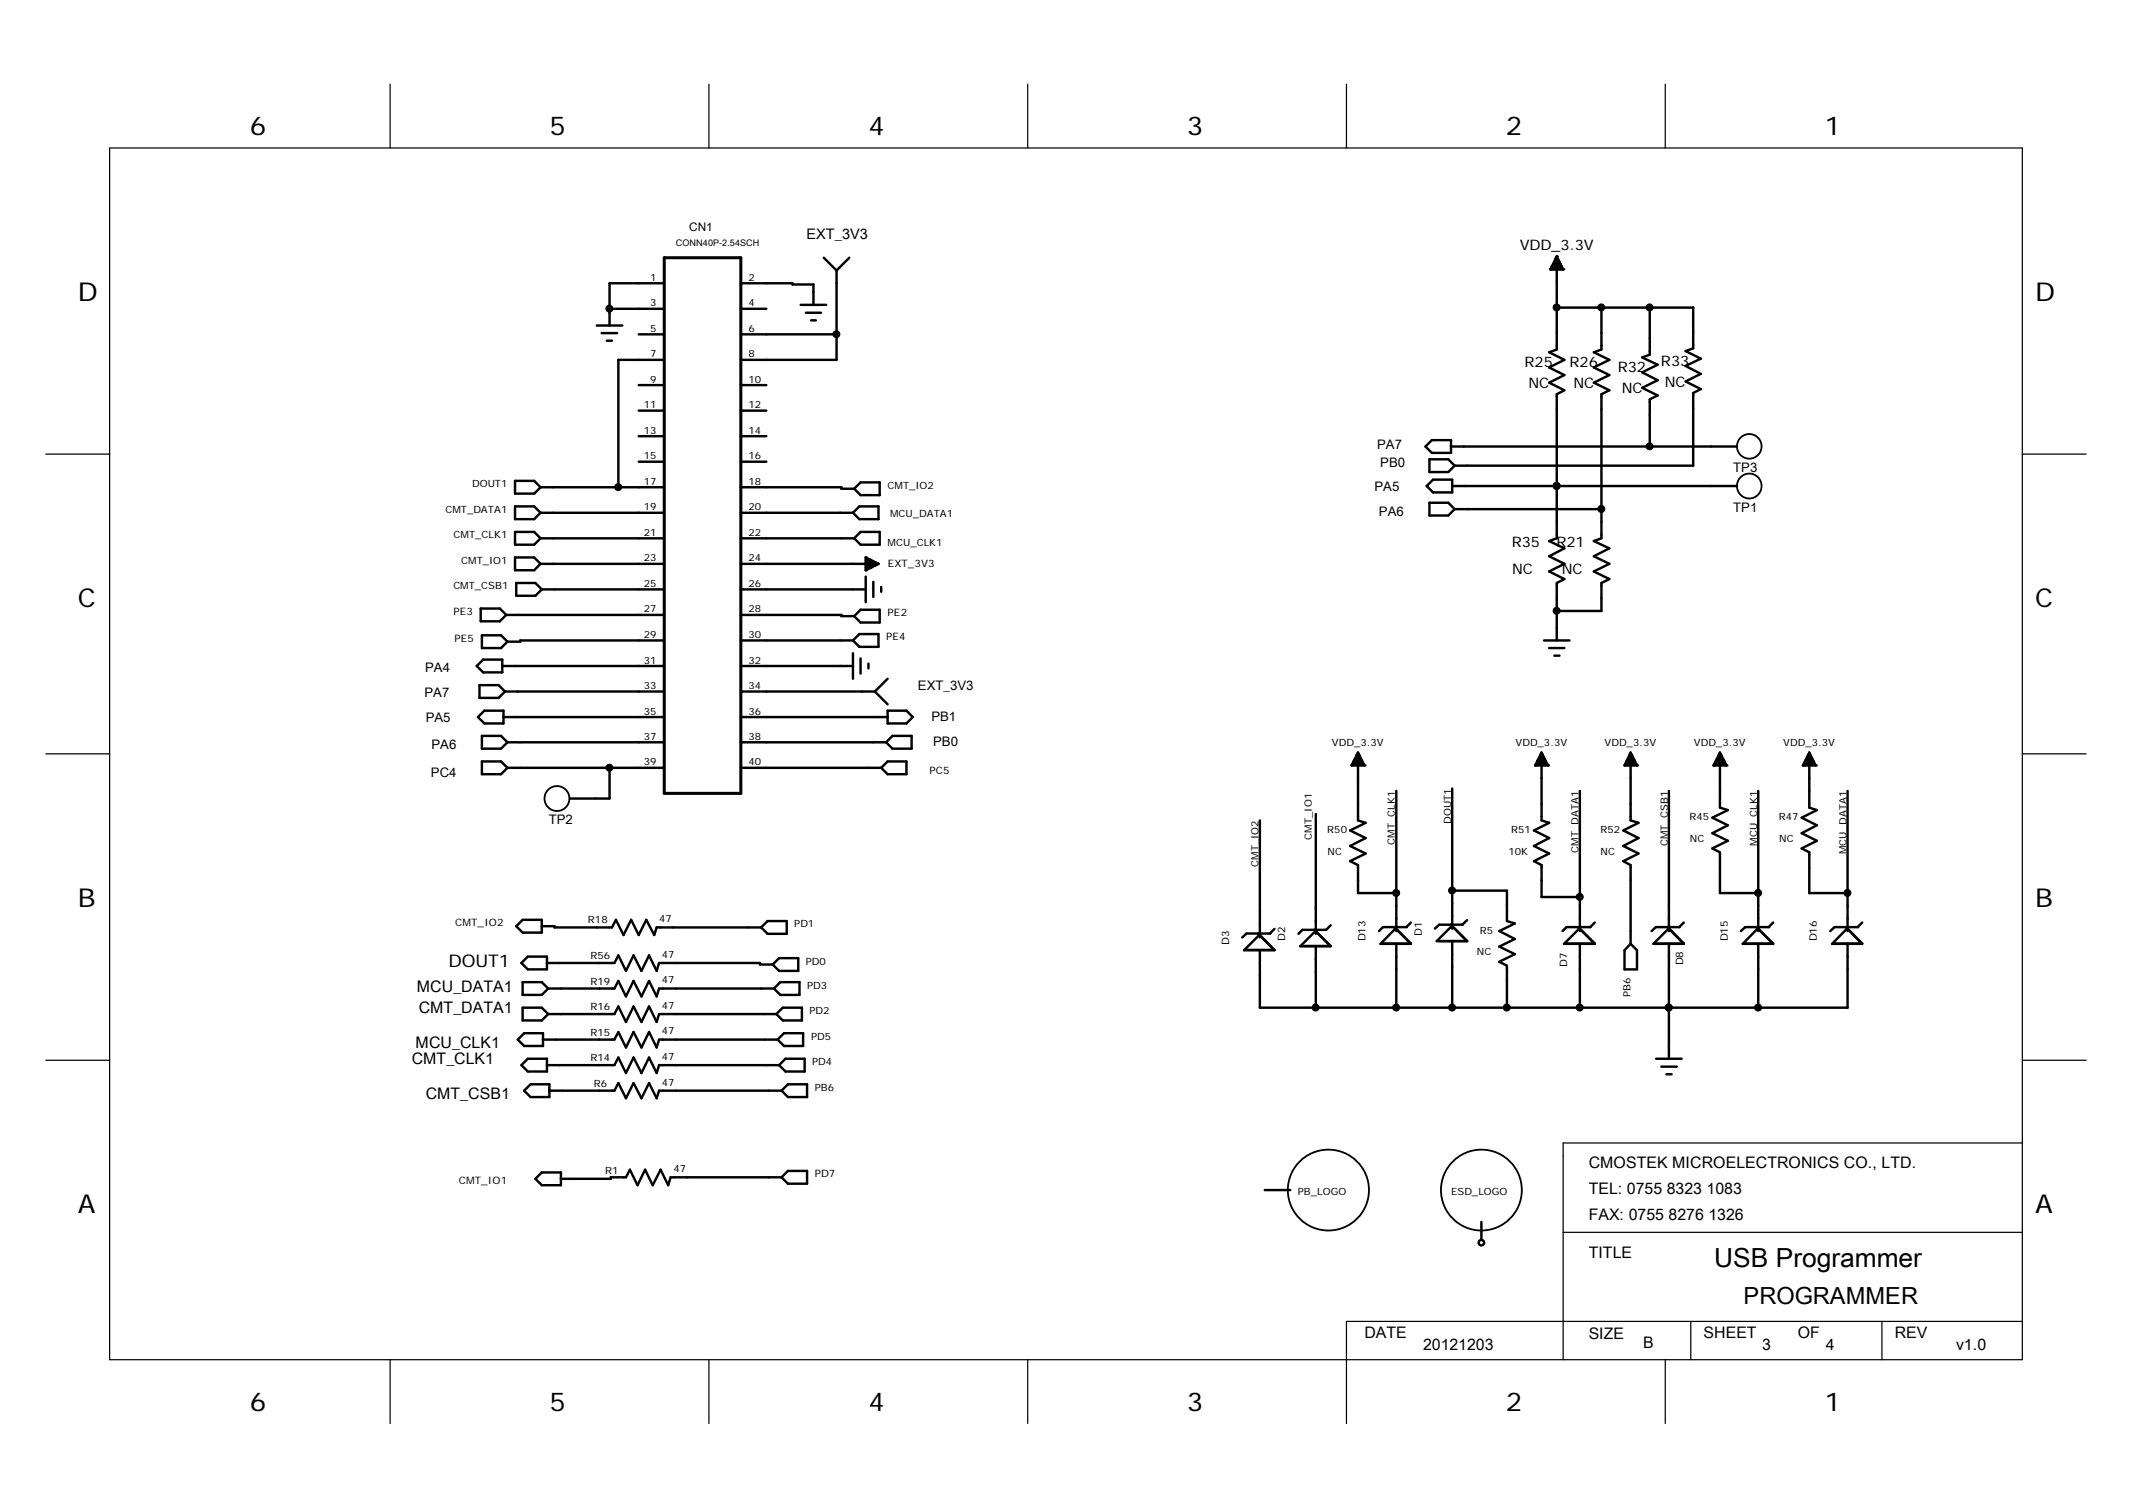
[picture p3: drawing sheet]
<svg xmlns="http://www.w3.org/2000/svg" width="297mm" height="210mm" viewBox="0 0 297 210" stroke-linecap="round" stroke-linejoin="round" font-family="sans-serif">
<g fill="none" stroke="#000" stroke-width=".17">
<path d="M54.3 11.7v8.9M98.8 11.7v8.9M143.2 11.7v8.9M187.6 11.7v8.9M232 11.7v8.9M15.3 20.6h266.4v168.7h-266.4zM6.4 63.2h8.9M281.7 63.2h8.9M6.4 105h8.9M281.7 105h8.9M6.4 147.7h8.9M281.7 159.2h-63.9v30.1"/>
<path d="M281.8 147.7h8.8M217.8 171.6h63.9M54.3 189.3v8.9M98.8 189.3v8.9M143.2 189.3v8.9M217.8 184h.1M232 189.3v8.9M235.5 184v5.3M262.2 184v5.3M281.7 184h-94.1v14.2"/>
</g>
<g fill="none" stroke="#000" stroke-width=".34">
<path d="M92.5 39.4h-7.6v5.9M103.2 39.4h7.2v.2h2.9v2.9M114.8 35.9l1.7 1.8M116.5 37.7v12.4h-13.3M118.3 35.9l-1.8 1.8M216.1 37.1h1.5M216.4 36.8h1v.7M216.4 36.7v.8M216.5 36.4h.7M216.7 36.1h.3v1.4M216.7 36v1.5M216.9 35.7v13l-1.1 .4 2.1 1-2.1 1.1 2.1 1-2.1 1.1 2.1 1-1 .6v20.1l-1.1 .3 2.1 1.1-2.1 1.1 2.1 1-2.1 1.1 2.1 1-1 .6v8"/>
<path d="M216.9 35.7l.9 1.8h-1.8zM83.1 45.3h3.6M83.8 46.4h2.2M84.5 47.4h.8M84.9 43h7.6M89 46.6h3.5M89 53.6h3.5M89 57.2h3.5M92.5 50.1h-6.4v17.8M103.2 43h3.6M103.2 46.6h13.3M103.2 53.6h3.6"/>
<path d="M103.2 57.2h3.6M111.5 42.5h3.6M112.3 43.6h2.1M113 44.6h.7M216.9 42.8h19v5.7l-1.1 .4 2.1 1-2.1 1.1 2.1 1.1-2.1 1 2.1 1.1-1 .5v10.1h-33.3M223.1 42.8v5.9l-1.1 .4 2.2 1-2.2 1.1 2.2 1-2.2 1.1 2.2 1-1.1 .6v20.1l-1.1 .3 2.2 1.1-2.2 1.1 2.2 1-2.2 1.1 2.2 1-1.1 .6v3.9h-6.2M229.8 42.8v6.6l-1 .4 2.1 1-2.1 1.1 2.1 1.1-2.1 1 2.1 1.1-1.1 .5v6.6M71.7 74.1h2.7l.9 .9-.9 .9h-2.7zM71.7 70.5h2.7l.9 .9-.9 .9h-2.7zM71.7 67h2.7l.9 .9-.9 .8h-2.7zM71.7 77.6h2.7l.9 .9-.9 .9h-2.7zM75.3 67.9h17.2"/>
<path d="M75.3 71.4h17.2M75.3 75h17.2M75.3 78.5h17.2M89 60.7h3.5M89 64.3h3.5M103.2 60.7h3.6M103.2 64.3h3.6M103.2 67.9h14v.2h1.8M103.2 71.4h15.6M103.2 75h15.8M103.2 78.5h19.2M119 75l.9-.9h2.6v1.8h-2.6z"/>
<path d="M119 68.1l.9-.9h2.6v1.8h-2.6zM119.7 70.5h2.7v1.8h-2.7l-.9-.9zM120.6 77.6l1.8 .9-1.8 .9zM120.6 79.1h.8M120.6 78.7h1.5M120.6 78.4h1.4M120.6 78h.7M120.8 77.8v1.5M121.2 77.9v1.2M121.5 78.1v.8M121.9 78.3v.5M122.2 78.5v.1"/>
<path d="M198.6 62.2l.9-.9h2.6v1.8h-2.6zM198.7 67.7l.9-.9h2.7v1.8h-2.7zM199.1 64h2.7l.8 .8-.8 .9h-2.7zM199.1 70h2.7l.8 .9-.8 .9h-2.7zM202.1 62.2h39.8M202.3 67.7h39.6M202.6 70.9h20.5M66.4 92.7l.9-.8h2.7v1.7h-2.7zM66.8 95.4h2.7l.9 .9-.9 .9h-2.7zM67 84.7h2.6l.9 .9-.9 .9h-2.6zM67.1 88.5h2.7l.9 .9-.9 .8h-2.7zM67.5 99h2.6v1.7h-2.6l-.9-.8z"/>
<path d="M70 92.7h22.5M70.1 99.9h22.4M70.4 96.3h22.1M70.5 85.6h22M71.9 81.2h2.7l.9 .9-.9 .9h-2.7zM75.5 82.1h17M92.5 89.2h-20v.2h-1.8M103.2 82.1h17.4M103.2 85.6h14v.2h1.8M103.2 89.2h15.6M103.2 92.7h15.6M103.2 96.3h18.7"/>
<path d="M103.2 99.9h20.4M118.8 91v3.5M119.7 88.3h2.7v1.8h-2.7l-.9-.9zM119.9 91.7v2.1M119.9 84.9h2.6v1.8h-2.6l-.9-.9zM120.6 80.3v3.6M121 92.4v.7M121.7 81v2.1M121.9 96.3l1.7 1.8M122.8 81.7v.7M123.6 99h2.7l.9 .9-.9 .8h-2.7zM123.6 94.5l-1.7 1.8"/>
<path d="M215.1 89.2h3.5M215.8 90.2h2.1M216.5 91.3h.7M67.1 106h2.7l.9 .9-.9 .9h-2.7zM67.1 102.5h2.7l.9 .9-.9 .9h-2.7zM70.7 103.4h21.8M70.7 106.9h21.8M84.9 106.9v4.3h-5.5M103.2 103.4h20.2M103.2 106.9h19.6M123.4 103.4l.9-.9h2.7v1.8h-2.7zM123.6 106h2.7v1.8h-2.7l-.8-.9z"/>
<path d="M175.5 114.2v16.3M183.3 113.4v16.6M188.4 106.4h1.5M188.5 106h1.3M188.6 105.9v.7M188.7 105.7h.9M188.9 105.4h.5M189 105.1v1.5M189.1 105h.1M189.2 104.8v9.4l1 .4-2.1 1 2.1 1.1-2.1 1.1 2.1 1.1-2.1 1 1.1 .6v3.9h5.3M189.2 104.8l.9 1.8h-1.8zM189.3 105.1v1.5"/>
<path d="M189.7 105.9v.7M194.5 110.1v19.6M202.3 109.8v19.5M213.9 106.4h1.6M214.1 106h1.2M214.2 105.9v.7M214.3 105.7h.9M214.5 105.4h.5M214.6 105.1v1.5M214.7 105h.1M214.7 104.8v9.4l1.1 .4-2.1 1 2.1 1.1-2.1 1.1 2.1 1.1-2.1 1 1 .6v4.4h5.4M214.7 104.8l.9 1.8h-1.7z"/>
<path d="M214.9 105.1v1.5M215.3 105.9v.7M220.1 110.1v19.6M226.4 106.4h1.6M226.6 106h1.2M226.6 105.9v.7M226.8 105.7h.8M226.9 105.4h.5M227 105.1v1.5M227.1 105h.1M227.2 104.8v9.4l1.1 .4-2.2 1 2.2 1.1-2.2 1.1 2.2 1.1-2.2 1 1.1 .6v10.9M227.2 104.8l.8 1.8h-1.7z"/>
<path d="M227.4 105.1v1.5M227.7 105.9v.7M232.5 110.1v19.6M238.8 106.4h1.6M239 106h1.2M239.1 105.9v.7M239.2 105.7h.9M239.3 105.4h.6M239.4 105.1v1.5M239.6 105h.1M239.6 104.8v7.7l1.1 .3-2.2 1.1 2.2 1-2.2 1.1 2.2 1.1-2.2 1 1.1 .6v5.7h5.3M239.6 104.8l.9 1.8h-1.8z"/>
<path d="M239.8 105.1v1.5M240.1 105.9v.7M244.9 110.1v19.6M251.3 106.4h1.5M251.5 106h1.1M251.5 105.9v.7M251.6 105.7h.9M251.8 105.4h.5M251.9 105.1v1.5M252 105h.1M252 104.8v7.7l1.1 .3-2.1 1.1 2.1 1-2.1 1.1 2.1 1.1-2.1 1 1 .6v5.7h5.4M252 104.8l.9 1.8h-1.7z"/>
<path d="M252.2 105.1v1.5M252.6 105.9v.7M257.4 110.1v19.6M71.9 129l.9-.9h2.7v1.8h-2.7zM72.6 134.1l.9-.9h2.7v1.8h-2.7zM72.8 136.8h2.7l.9 .9-.9 .8h-2.7zM75.5 129h1.8v.2h8l.5-1.1 1.1 2.1 1-2.1 1.1 2.1 1-2.1 1.1 2.1 .4-1h14.5M76.2 134.1h9.4l.5-1.1 1.1 2.2 1.1-2.2 1.1 2.2 1-2.2 1.1 2.2 .3-1.1h14.1v.2h1.7M76.4 137.7h9.2l.5-1.1 1.1 2.2 1.1-2.2 1.1 2.2 1-2.2 1.1 2.2 .3-1.1h16M106 129.2l.9-.9h2.7v1.7h-2.7zM107.8 137.7l.9-.9h2.7v1.7h-2.7zM108.5 133.4h2.7v1.8h-2.7l-.9-.9z"/>
<path d="M175.3 130l2.2 2.3h-4.2l2.2-2.1 2 2.1h-3.9M177 130h-3.4l-.5 .5M177.5 129.4l-.6 .6M183.1 129.5l2.3 2.3h-4.3l2.2-2.1 2.1 2h-4M183.3 131.8v8.5M184.8 129.5h-3.4l-.5 .5M185.4 128.9l-.7 .6M194.3 129.1l2.2 2.3h-4.2l2.1-2.1 2.1 2.1h-3.8M194.5 131.4v8.9M196 129.1h-3.3l-.6 .6M196.5 128.5l-.6 .6M202.1 128.8l2.3 2.3h-4.3l2.2-2.2"/>
<path d="M202.3 131.1v9.2M202.3 124h7.6v4.3l1.1 .3-2.1 1.1 2.1 1.1-2.1 1 2.1 1.1-2.1 1 1 .6v5.8M203.8 128.8h-3.3l-.6 .5M204.4 128.1l-.7 .7M219.9 129.1l2.3 2.3h-4.3l2.1-2.1 2.2 2.1h-4M220.1 131.4v8.9M221.6 129.1h-3.4l-.5 .6M222.2 128.5l-.7 .6M227.2 131.4l.8 .9v2.7h-1.7v-2.7zM232.3 129.1l2.3 2.3h-4.3l2.2-2.1 2.1 2.1h-3.9M232.5 131.4v16M234 129.1h-3.3l-.6 .6"/>
<path d="M234.6 128.5l-.7 .6M244.7 129.1l2.3 2.3h-4.2l2.1-2.1 2.1 2.1h-3.9M244.9 131.4v8.9M246.5 129.1h-3.4l-.6 .6M247 128.5l-.6 .6M257.2 129.1l2.2 2.3h-4.2l2.1-2.1 2.1 2.1h-3.8M257.4 131.4v8.9h-81.9v-8M258.9 129.1h-3.3l-.6 .6M259.4 128.5l-.6 .6M72.1 144.8l.9-.9h2.6v1.8h-2.6zM72.6 148.3l.9-.9h2.7v1.8h-2.7zM72.8 140.3h2.7l.9 .9-.9 .9h-2.7z"/>
<path d="M73 151.9l.9-.9h2.6v1.8h-2.6zM75.6 144.8h10l.5-1.1 1.1 2.2 1.1-2.2 1.1 2.2 1-2.2 1.1 2.2 .3-1.1h16.5M76.2 148.3h9.4l.5-1 1.1 2.1 1.1-2.1 1.1 2.1 1-2.1 1.1 2.1 .3-1.1h16.7M76.4 141.2h9.2l.5-1 1.1 2.1 1.1-2.1 1.1 2.1 1-2.1 1.1 2.1 .3-1.1h16.4M76.5 151.9h9.1l.5-1.1 1.1 2.1 1.1-2.1 1.1 2.1 1-2.1 1.1 2.1 .3-1h17.1M108.2 141.2l.8-.9h2.7v1.8h-2.7zM108.9 151.9l.9-.9h2.6v1.8h-2.6zM109.2 143.9h2.7v1.8h-2.7l-.9-.9zM109.4 147.4h2.7v1.8h-2.7l-.9-.9zM230.7 147.4h3.6M231.4 148.5h2.2M232.1 149.6h.8"/>
<path d="M74.6 164.2l.9-.9h2.6v1.7h-2.6zM108.9 163.9h-15.5l-.3 1.1-1.1-2.1-1.1 2.1-1-2.1-1.1 2.1-1.1-2.1-.5 1h-2.1v.3h-7M108.9 163.9l.9-.8h2.6v1.7h-2.6zM176.2 165.7h3.5M206.4 170.2v2.5"/>
<circle cx="206.4" cy="173.1" r=".38"/>
</g>
<g fill="#000">
<circle cx="216" cy="37.5" r=".17"/>
<circle cx="216.9" cy="35.7" r=".17"/>
<circle cx="217.8" cy="37.5" r=".17"/>
<circle cx="120.6" cy="77.6" r=".17"/>
<circle cx="120.6" cy="79.4" r=".17"/>
<circle cx="216.9" cy="67.7" r=".17"/>
<circle cx="188.3" cy="106.6" r=".17"/>
<circle cx="190.1" cy="106.6" r=".17"/>
<circle cx="213.9" cy="106.6" r=".17"/>
<circle cx="215.6" cy="106.6" r=".17"/>
<circle cx="226.3" cy="106.6" r=".17"/>
<circle cx="228" cy="106.6" r=".17"/>
<circle cx="238.7" cy="106.6" r=".17"/>
<circle cx="240.5" cy="106.6" r=".17"/>
<circle cx="251.2" cy="106.6" r=".17"/>
<circle cx="252.9" cy="106.6" r=".17"/>
<circle cx="183.1" cy="129.5" r=".17"/>
<circle cx="202.1" cy="128.8" r=".17"/>
<circle cx="183.3" cy="140.3" r=".17"/>
<circle cx="194.5" cy="140.3" r=".17"/>
<circle cx="232.5" cy="140.3" r=".17"/>
</g>
<path d="M92.5 35.9h10.7v74.6h-10.7z" fill="none" stroke="#000" stroke-width=".42"/>
<g fill="none" stroke="#000" stroke-width=".25">
<circle cx="243.7" cy="67.7" r="1.73"/>
<circle cx="243.7" cy="62.2" r="1.71"/>
<circle cx="77.6" cy="111.2" r="1.74"/>
<circle cx="185.1" cy="165.7" r="5.6"/>
<circle cx="206.4" cy="165.7" r="5.6"/>
</g>
<g fill="#000" stroke="#000" stroke-width=".14">
<circle cx="84.9" cy="43" r=".49"/>
<circle cx="116.5" cy="46.5" r=".49"/>
<circle cx="216.8" cy="42.8" r=".49"/>
<circle cx="223.1" cy="42.8" r=".49"/>
<circle cx="229.8" cy="42.8" r=".49"/>
<circle cx="86.1" cy="67.8" r=".49"/>
<circle cx="216.8" cy="67.7" r=".49"/>
<circle cx="223.1" cy="70.9" r=".49"/>
<circle cx="229.8" cy="62.2" r=".49"/>
<circle cx="216.8" cy="85.1" r=".49"/>
<circle cx="84.9" cy="106.9" r=".49"/>
<circle cx="194.5" cy="124.3" r=".49"/>
<circle cx="202.3" cy="124" r=".49"/>
<circle cx="220.1" cy="124.9" r=".49"/>
<circle cx="244.9" cy="124.3" r=".49"/>
<circle cx="257.4" cy="124.3" r=".49"/>
<circle cx="183.3" cy="140.3" r=".49"/>
<circle cx="194.5" cy="140.3" r=".49"/>
<circle cx="202.3" cy="140.3" r=".49"/>
<circle cx="209.9" cy="140.3" r=".49"/>
<circle cx="220.1" cy="140.3" r=".49"/>
<circle cx="232.5" cy="140.3" r=".49"/>
<circle cx="244.9" cy="140.3" r=".49"/>
</g>
<text font-size="3.7" x="238.8" y="176.5">USB Programmer</text>
<g font-size="3.6">
<text x="34.8" y="18.8">6</text>
<text x="76.5" y="18.8">5</text>
<text x="121" y="18.8">4</text>
<text x="165.3" y="18.8">3</text>
<text x="209.8" y="18.8">2</text>
<text x="254.2" y="18.8">1</text>
<text x="10.8" y="41.9">D</text>
<text x="283.5" y="41.9">D</text>
<text x="10.8" y="84.6">C</text>
<text x="283.5" y="84.6">C</text>
<text x="10.8" y="126.3">B</text>
<text x="283.5" y="126.3">B</text>
<text x="10.8" y="168.9">A</text>
<text x="283.5" y="168.9">A</text>
<text x="34.8" y="196.5">6</text>
<text x="76.5" y="196.5">5</text>
<text x="121" y="196.5">4</text>
<text x="165.3" y="196.5">3</text>
<text x="209.8" y="196.5">2</text>
<text x="254.2" y="196.5">1</text>
</g>
<text font-size="3.3" x="242.9" y="181.6">PROGRAMMER</text>
<text font-size="2.4" x="62.5" y="134.7">DOUT1</text>
<g font-size="2.2">
<text x="58.1" y="138.2">MCU_DATA1</text>
<text x="58.3" y="141">CMT_DATA1</text>
<text x="57.4" y="148.2">CMT_CLK1</text>
<text x="57.9" y="145.9">MCU_CLK1</text>
<text x="59.3" y="153">CMT_CSB1</text>
<text x="221.3" y="166.3">TEL: 0755 8323 1083</text>
<text x="221.3" y="162.7">CMOSTEK MICROELECTRONICS CO., LTD.</text>
<text x="221.3" y="169.8">FAX: 0755 8276 1326</text>
<text x="221.3" y="175.2">TITLE</text>
<text x="190.1" y="186.3">DATE</text>
<text x="198.2" y="188">20121203</text>
<text x="221.3" y="186.5">SIZE</text>
<text x="228.9" y="187.7">B</text>
<text x="237.3" y="186.3">SHEET</text>
<text x="245.5" y="188">3</text>
<text x="250.4" y="186.3">OF</text>
<text x="254.3" y="188">4</text>
<text x="263.9" y="186.3">REV</text>
<text x="272.5" y="188">v1.0</text>
</g>
<g font-size="2">
<text x="112.3" y="33.2">EXT_3V3</text>
<text x="211.7" y="34.8">VDD_3.3V</text>
<text x="212.4" y="51.1">R25</text>
<text x="218.6" y="51.1">R26</text>
<text x="225.4" y="51.8">R32</text>
<text x="231.4" y="50.9">R33</text>
<text x="231.9" y="53.8">NC</text>
<text x="212.9" y="54">NC</text>
<text x="219.2" y="54">NC</text>
<text x="225.9" y="54.7">NC</text>
<text x="210.6" y="76.1">R35</text>
<text x="216.8" y="76.1">R21</text>
<text x="210.6" y="80">NC</text>
<text x="217.6" y="80">NC</text>
</g>
<g font-size="1.8">
<text x="191.8" y="62.5">PA7</text>
<text x="192.3" y="65">PB0</text>
<text x="241.5" y="65.7">TP3</text>
<text x="191.5" y="68.4">PA5</text>
<text x="192.1" y="71.8">PA6</text>
<text x="241.5" y="71.2">TP1</text>
<text x="59.2" y="93.6">PA4</text>
<text x="59.1" y="97">PA7</text>
<text x="59.3" y="100.6">PA5</text>
<text x="127.9" y="96">EXT_3V3</text>
<text x="129.7" y="100.4">PB1</text>
<text x="60.1" y="104.3">PA6</text>
<text x="130" y="103.8">PB0</text>
<text x="60" y="108.2">PC4</text>
<text x="76.4" y="114.8">TP2</text>
</g>
<text font-size="1.6" x="96" y="32.2">CN1</text>
<g font-size="1.4">
<text x="90.6" y="39.1">1</text>
<text x="104.3" y="39.1">2</text>
<text x="90.6" y="42.7">3</text>
<text x="90.6" y="46.2">5</text>
<text x="104.3" y="42.7">4</text>
<text x="104.3" y="46.2">6</text>
<text x="90.6" y="49.8">7</text>
<text x="90.6" y="53.3">9</text>
<text x="104.3" y="49.8">8</text>
<text x="104.3" y="53.3">10</text>
<text x="89.7" y="56.8">11</text>
<text x="104.3" y="56.8">12</text>
<text x="89.7" y="60.4">13</text>
<text x="89.7" y="64">15</text>
<text x="104.3" y="60.4">14</text>
<text x="104.3" y="64">16</text>
<text x="62.1" y="71.4">CMT_DATA1</text>
<text x="65.8" y="67.9">DOUT1</text>
<text x="89.7" y="67.5">17</text>
<text x="89.7" y="71.1">19</text>
<text x="104.3" y="67.5">18</text>
<text x="104.3" y="71.1">20</text>
<text x="123.6" y="68.1">CMT_IO2</text>
<text x="124" y="72">MCU_DATA1</text>
<text x="63.2" y="75">CMT_CLK1</text>
<text x="89.7" y="74.6">21</text>
<text x="104.3" y="74.6">22</text>
<text x="123.6" y="76">MCU_CLK1</text>
<text x="63.2" y="82.1">CMT_CSB1</text>
<text x="64.3" y="78.5">CMT_IO1</text>
<text x="89.7" y="78.2">23</text>
<text x="89.7" y="81.7">25</text>
<text x="104.3" y="78.2">24</text>
<text x="104.3" y="81.7">26</text>
<text x="123.7" y="78.9">EXT_3V3</text>
<text x="63.2" y="85.6">PE3</text>
<text x="63.3" y="89.4">PE5</text>
<text x="89.7" y="85.3">27</text>
<text x="89.7" y="88.8">29</text>
<text x="104.3" y="85.3">28</text>
<text x="104.3" y="88.8">30</text>
<text x="123.4" y="89.2">PE4</text>
<text x="123.6" y="85.8">PE2</text>
<text x="89.7" y="92.4">31</text>
<text x="89.7" y="96">33</text>
<text x="104.3" y="92.4">32</text>
<text x="104.3" y="96">34</text>
<text x="89.7" y="99.5">35</text>
<text x="104.3" y="99.5">36</text>
<text x="89.7" y="103">37</text>
<text x="89.7" y="106.6">39</text>
<text x="104.3" y="103">38</text>
<text x="104.3" y="106.6">40</text>
<text x="129.5" y="107.8">PC5</text>
<text x="185.5" y="103.9">VDD_3.3V</text>
<text x="211.1" y="103.9">VDD_3.3V</text>
<text x="223.5" y="103.9">VDD_3.3V</text>
<text x="236" y="103.9">VDD_3.3V</text>
<text x="248.4" y="103.9">VDD_3.3V</text>
<text x="182.7" y="116.9" transform="rotate(-90 182.7 116.9)">CMT_IO1</text>
<text x="184.9" y="116">R50</text>
<text x="184.9" y="119">NC</text>
<text x="194.3" y="117.6" transform="rotate(-90 194.3 117.6)">CMT_CLK1</text>
<text x="202.1" y="114.7" transform="rotate(-90 202.1 114.7)">DOUT1</text>
<text x="210.1" y="119">10K</text>
<text x="210.5" y="116">R51</text>
<text x="219.9" y="118.8" transform="rotate(-90 219.9 118.8)">CMT_DATA1</text>
<text x="223" y="116">R52</text>
<text x="223" y="119">NC</text>
<text x="232.3" y="117.8" transform="rotate(-90 232.3 117.8)">CMT_CSB1</text>
<text x="235.4" y="114.2">R45</text>
<text x="235.4" y="117.3">NC</text>
<text x="244.8" y="117.8" transform="rotate(-90 244.8 117.8)">MCU_CLK1</text>
<text x="247.8" y="114.2">R47</text>
<text x="247.9" y="117.3">NC</text>
<text x="257.2" y="118.9" transform="rotate(-90 257.2 118.9)">MCU_DATA1</text>
<text x="175.3" y="120.7" transform="rotate(-90 175.3 120.7)">CMT_IO2</text>
<text x="63.4" y="129">CMT_IO2</text>
<text x="81.9" y="128.6">R18</text>
<text x="91.8" y="128.4">47</text>
<text x="110.7" y="129.2">PD1</text>
<text x="171.2" y="131.6" transform="rotate(-90 171.2 131.6)">D3</text>
<text x="179" y="131.1" transform="rotate(-90 179 131.1)">D2</text>
<text x="190.2" y="131.1" transform="rotate(-90 190.2 131.1)">D13</text>
<text x="198.1" y="130.3" transform="rotate(-90 198.1 130.3)">D1</text>
<text x="206.2" y="130">R5</text>
<text x="240.7" y="131.1" transform="rotate(-90 240.7 131.1)">D15</text>
<text x="253.1" y="131.1" transform="rotate(-90 253.1 131.1)">D16</text>
<text x="82.2" y="137.2">R19</text>
<text x="82.2" y="133.6">R56</text>
<text x="92.2" y="136.9">47</text>
<text x="92.2" y="133.4">47</text>
<text x="112.3" y="134.3">PD0</text>
<text x="112.4" y="137.7">PD3</text>
<text x="205.7" y="133">NC</text>
<text x="218.3" y="134.6" transform="rotate(-90 218.3 134.6)">D7</text>
<text x="234.5" y="134.4" transform="rotate(-90 234.5 134.4)">D8</text>
<text x="82.2" y="140.7">R16</text>
<text x="92.2" y="140.5">47</text>
<text x="112.8" y="141.2">PD2</text>
<text x="227.2" y="138.8" transform="rotate(-90 227.2 138.8)">PB6</text>
<text x="82.2" y="147.8">R14</text>
<text x="82.2" y="144.3">R15</text>
<text x="92.2" y="147.6">47</text>
<text x="92.2" y="144.1">47</text>
<text x="113" y="144.8">PD5</text>
<text x="113.1" y="148.3">PD4</text>
<text x="82.7" y="151.4">R6</text>
<text x="92.2" y="151.2">47</text>
<text x="113.5" y="151.9">PB6</text>
<text x="63.9" y="164.8">CMT_IO1</text>
<text x="84.3" y="163.4">R1</text>
<text x="93.8" y="163.2">47</text>
<text x="113.5" y="163.9">PD7</text>
<text x="180.8" y="166.4">PB_LOGO</text>
<text x="202.1" y="166.4">ESD_LOGO</text>
</g>
<text font-size="1.3" x="94.1" y="34.2">CONN40P-2.54SCH</text>
</svg>
